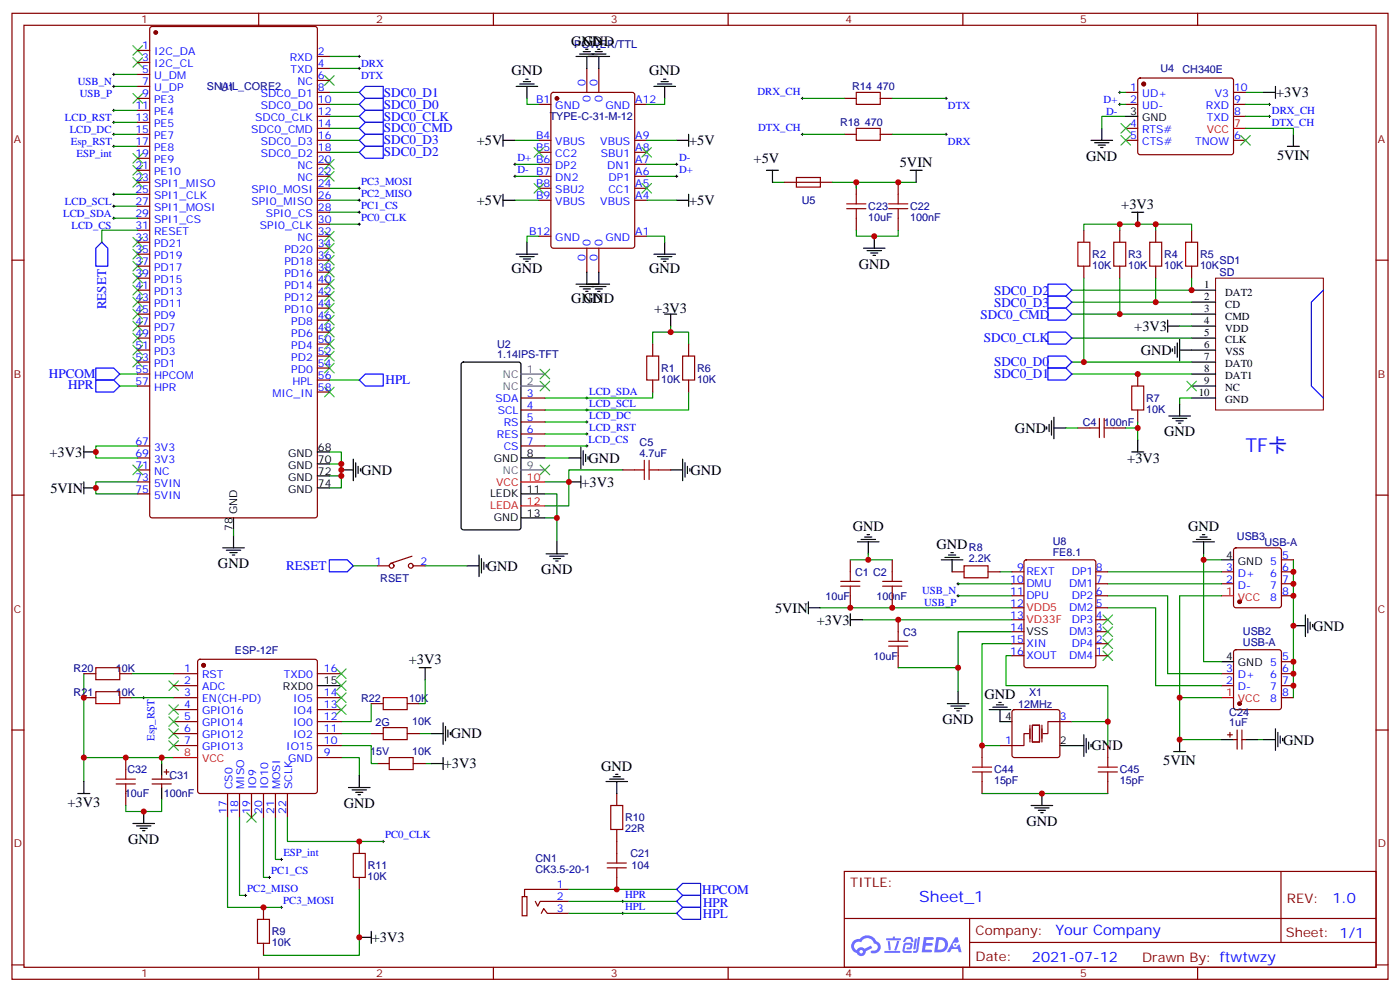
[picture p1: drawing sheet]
<svg xmlns="http://www.w3.org/2000/svg" width="412mm" height="292mm" viewBox="0 0 412 292" stroke-linecap="round" stroke-linejoin="round" font-family="sans-serif">
<g fill="none" stroke="#870000" stroke-width=".35">
<path d="M3.5 3.9h405.4v284.4h-405.4zM7.1 7.4h398.2v277.3h-398.2zM76.2 3.9v3.5M145.3 3.9v3.5M214.5 3.9v3.5M283.6 3.9v3.5M352.8 3.9v3.5M3.5 76.6h3.6M405.3 76.6h3.6M3.5 145.7h3.6M405.3 145.7h3.6M3.5 214.9h3.6"/>
<path d="M405.3 214.9h3.6M248.7 256.5h156.6v28.2h-156.6zM377.3 256.5v20.9M248.7 270.4h156.5M285.6 277.4h119.6M285.6 270.4v14.1M3.5 284h3.6M76.2 284.7v3.6M145.3 284.7v3.6M214.5 284.7v3.6M283.6 284.7v3.6M352.8 284.7v3.6"/>
<path d="M405.3 284h3.6"/>
</g>
<g fill="#5487ff">
<path d="M272.1 275.8h2.6l.3 .2-.1 .6h-2l-.1 1h1.6l.4 .4-.4 .4h-1.7l-.2 1.1 1.8 .1 .3 .3-.2 .4h-2.9z"/>
<path d="M281.4 275.9h.7l.4 1.3-.7 .3a.74 .74 0 0 0-1.1 .3 .74 .74 0 0 0 .5 1.1 .74 .74 0 0 0 .9-.7l.5-.3 .7 2.4h-.9l-.2-1h-1.9l-.5 1h-.9z"/>
<path d="M269.5 276.3h.6l-.4 2.9a.31 .31 0 0 1-.3 .3 .31 .31 0 0 1-.3-.3z"/>
<path d="M270.4 275.8h.6l-.5 4a.89 .89 0 0 1-.7 .7 .89 .89 0 0 1-.9-.3l1-.5z"/>
<path d="M266.8 276l.6-.2 1.2 .1 .5 1.3-.6 .1-.4-.9-1 .1a.95 .95 0 0 1-1 .8l-.1-.2z"/>
<path d="M266.4 277.7l1.8-.2a1.04 1.04 0 0 1 .6 1.1 1.04 1.04 0 0 1-.8 .9h-.7a.29 .29 0 0 1-.3-.4 .29 .29 0 0 1 .3-.2h.7l.2-.8h-1.4l-.4 1.8h1.9a.29 .29 0 0 1 .3 .3 .29 .29 0 0 1-.3 .3h-2l-.4-.3 .2-2.1z"/>
<path d="M260.5 279.9h4.4a.3 .3 0 0 1 .3 .3 .3 .3 0 0 1-.3 .3h-4.3z"/>
<path d="M264.3 277h.6l-.5 1.6a1.02 1.02 0 0 1-.7 1.2l-.2-.3z"/>
<path d="M261.5 277h.6l.3 2.4-.3 .3-.3-.2z"/>
<path d="M261.1 276.2h1.9l.2-.5h.5l-.1 .5h1.5a.29 .29 0 0 1 .3 .3 .29 .29 0 0 1-.3 .3h-3.9z"/>
<path d="M275.8 275.9l-.6 4.4h1.4a2.27 2.27 0 0 0 2.7-2.3 2.27 2.27 0 0 0-2.7-2.1zM276.6 276.6a1.5 1.5 0 0 1 1.8 1.6 1.5 1.5 0 0 1-1.9 1.3h-.3z"/>
<path d="M251.4 277a2.09 2.09 0 0 0 1 3.5 1.37 1.37 0 0 0 1.5 .9 1.37 1.37 0 0 0 1.1-1.4l2-1-.5-.7-1.8 1a1.4 1.4 0 0 0-2.3 .4 1.32 1.32 0 0 1-.6-1.9 1.32 1.32 0 0 1 1.9-.4 2.02 2.02 0 0 1 2-1.3 2.02 2.02 0 0 1 1.8 1.7 1.09 1.09 0 0 1 1.1 1.3 1.09 1.09 0 0 1-1.6 .7 .41 .41 0 0 0-.5 .3 .41 .41 0 0 0 .4 .5 1.89 1.89 0 0 0 2.4-1.2 1.89 1.89 0 0 0-1.2-2.4 2.98 2.98 0 0 0-5-.6l-1 .1zM253.2 280.1a.52 .52 0 0 1 1 0 .52 .52 0 0 1-1 0z"/>
<circle cx="281.4" cy="278.1" r=".28"/>
</g>
<g fill="none" stroke="#00f" stroke-width=".35">
<path d="M105.8 27.2l1.8-1.8h5.3v3.6h-5.3zM105.8 30.7l1.8-1.7h5.3v3.5h-5.3zM105.8 34.3l1.8-1.8h5.3v3.5h-5.3zM105.8 37.8l1.8-1.8h5.3v3.5h-5.3zM105.8 41.3l1.8-1.8h5.3v3.6h-5.3zM105.8 44.8l1.8-1.7h5.3v3.5h-5.3zM30 71.3l1.7 1.8v5.3h-3.5v-5.3zM308.7 97.8h5.3l1.7 1.7-1.7 1.8h-5.3zM308.7 90.7h5.3l1.7 1.8-1.7 1.7h-5.3zM308.7 83.6h5.3l1.7 1.8-1.7 1.8h-5.3zM308.7 87.2h5.3l1.7 1.7-1.7 1.8h-5.3zM389.8 85.4l-3.5 3.5v24.7l3.5 3.6"/>
<path d="M28.2 111.9h5.3l1.8 1.7-1.8 1.8h-5.3zM28.2 108.3h5.3l1.8 1.8-1.8 1.8h-5.3zM105.8 111.9l1.8-1.8h5.3v3.5h-5.3zM308.7 108.3h5.3l1.7 1.8-1.7 1.8h-5.3zM308.7 104.8h5.3l1.7 1.8-1.7 1.7h-5.3zM97 164.8h5.3l1.8 1.7-1.8 1.8h-5.3zM201.1 260h5.3v3.6h-5.3l-1.8-1.8zM201.1 267.1h5.3v3.5h-5.3l-1.8-1.7zM201.1 263.6h5.3v3.5h-5.3l-1.8-1.8z"/>
</g>
<g fill="none" stroke="#008700" stroke-width=".35">
<path d="M97 16.6h8.8M33.5 25.4h7.1M33.5 21.9h7.1M33.5 39.5h7.1M33.5 36h7.1M33.5 32.5h7.1M97 27.2h8.8M97 30.7h8.8M97 34.3h8.8M97 37.8h8.8M97 20.1h8.8M155.2 29v1.7h3.5"/>
<path d="M195.8 29v1.7h-5.3M236.4 39.5h12.3M236.4 29h12.3M262.8 39.5h15.9M262.8 29h15.9M329.8 27.2h1.8M329.8 30.7h1.8M331.6 34.3h-7v3.5M366.9 37.8h14.1v1.7M366.9 27.2h5.3M366.9 30.7h7M366.9 34.3h7"/>
<path d="M33.5 57.2h7.1M33.5 43.1h7.1M97 58.9h8.8M97 55.4h8.8M97 41.3h8.8M97 44.8h8.8M151.7 58.9h7M151.7 41.3h7M151.7 48.4h7M151.7 51.9h7M190.5 58.9h8.8M190.5 41.3h8.8"/>
<path d="M190.5 48.4h8.8M190.5 51.9h8.8M227.5 53.7h3.6M245.2 53.7h24.7M252.2 53.7v1.7M33.5 60.7h7.1M33.5 64.2h7.1M40.6 67.8h-10.6v3.5M97 62.5h8.8M97 66h8.8M158.7 69.5h-3.5v1.8M190.5 69.5h5.3v1.8"/>
<path d="M252.2 67.8v1.7h12.4v-1.7M319.3 67.8v-1.8h31.7v1.8M329.8 66v1.8M340.4 66v1.8M197.6 96v1.8M315.7 99.5h35.3M315.7 92.5h14.1M315.7 88.9h35.3M319.3 81.9v24.7h31.7M329.8 81.9v10.6h21.2M340.4 81.9v7M347.5 96h3.5"/>
<path d="M351 81.9v3.5h-35.3M35.3 113.6h5.3M35.3 110.1h5.3M97 111.9h8.8M192.3 115.4v1.8h-31.8M192.3 101.3v-3.5h10.5v3.5M202.8 115.4v5.3h-42.3M315.7 110.1h35.3M315.7 106.6h3.6M351 117.2h-3.5v1.7M40.6 131.3h-12.4v3.5h12.4M97 133h3.5v3.6h-3.5"/>
<path d="M100.5 136.6v3.5M160.5 124.2h12.4M160.5 127.7h12.4M160.5 134.8h7.1M160.5 131.3h12.4M183.4 138.3h-15.8v3.6h-7.1M314 126h3.5M331.6 126h3.5M335.1 124.2v5.3M40.6 141.9h-12.4v3.5h12.4M68.8 156v1.7M97 140.1h3.5v3.5h-3.5"/>
<path d="M160.5 152.4h3.5v7.1M160.5 145.4h3.5v7M167.6 141.9v7h-7.1M104.1 166.5h7M125.2 166.5h12.4M241.7 178.9h56.4M250.5 164.8h12.3M255.8 163v1.8M282.2 171.8h15.9M282.2 175.4h15.9M294.6 168.3h3.5M326.3 178.9h14.1v22.9h19.4"/>
<path d="M326.3 175.4h17.7v22.9h15.8M326.3 168.3h33.5M326.3 171.8h33.5M354.5 164.8v30h5.3M354.5 163v1.8h5.3M359.8 175.4h-12.3v30M381 164.8v40.6M24.7 198.3v24.7M38.8 198.3h12.4M254 182.4h44.1M264.6 196.5h17.6M298.1 185.9h-15.9v17.7"/>
<path d="M298.1 193h-1.8v8.8h30v17.7M298.1 189.5h-8.8v30h5.3M38.8 205.4h12.4M100.5 219.5h8.9v5.3h1.7M100.5 215.9h8.9M109.4 207.1v5.3h-8.9M123.5 215.9h3.5M125.2 200.1v7h-1.7M315.7 212.4h10.6M359.8 205.4h-12.3v12.3h12.3M370.4 217.7h1.8M47.6 235.3v3.6h-10.6v-1.8"/>
<path d="M47.6 223v1.8M51.2 223h-26.5v7M100.5 223h5.3v5.3M125.2 224.8h1.8M289.3 233.6h37M67 240.6v26.5h15.9M70.6 240.6v23h1.7M77.6 240.6v17.7h1.8M81.1 240.6v12.4h1.8M84.7 240.6v7.1h28.2M105.8 261.8v19.4h-28.2M167.6 261.8h31.7"/>
<path d="M167.6 265.3h31.7M167.6 268.9h31.7"/>
</g>
<g fill="none" stroke="#000" stroke-width=".35">
<path d="M169.7 16.6h9.9M170.7 15.9h7.8M171.8 15.2h2.1M172.5 14.5h.7M172.9 16.6v3.5M175.3 15.2h2.1M176 14.5h.7M176.4 16.6v3.5M148.2 39.5v3.6M152 25.4h6.4M153.1 24.7h4.2M154.2 24h2.1"/>
<path d="M154.9 23.3h.7M155.2 25.4v3.6M192.6 25.4h6.4M193.7 24.7h4.2M194.7 24h2.1M195.4 23.3h.7M195.8 25.4v3.6M202.8 39.5v3.6M324.6 37.8v3.5M331.6 34.3h3.5M372.2 27.2h3.5M375.7 25.4v3.6"/>
<path d="M381 39.5v3.6M148.2 41.3h3.5M148.2 57.2v3.5M148.2 58.9h3.5M199.3 41.3h3.5M199.3 58.9h3.5M202.8 57.2v3.5M225.8 50.1h3.5M227.5 50.1v3.6M268.1 50.1h3.5M269.9 50.1v3.6M321.4 41.3h6.3"/>
<path d="M322.4 42h4.3M323.5 42.7h2.1M324.2 43.4h.7M379.2 43.1h3.6M152 74.8h6.4M153.1 75.5h4.2M154.2 76.2h2.1M154.9 76.9h.7M155.2 71.3v3.5M192.6 74.8h6.4M193.7 75.5h4.2M194.7 76.2h2.1"/>
<path d="M195.4 76.9h.7M195.8 71.3v3.5M254.4 73.1h6.3M255.4 73.8h4.2M256.5 74.5h2.1M257.2 75.2h.7M257.5 69.5v3.6M333.4 62.5h3.5M335.1 62.5v3.5M169.7 83.6h9.9M170.7 84.3h7.8M171.8 85.1h2.1"/>
<path d="M172.5 85.8h.7M172.9 80.1v3.5M175.3 85.1h2.1M176 85.8h.7M176.4 80.1v3.5M195.8 92.5h3.5M197.6 92.5v3.5M344 96h3.5M344 94.2v3.6M347.5 99.9v6.3M351 85.4h7.1M351 88.9h7.1"/>
<path d="M351 92.5h7.1M351 96h7.1M351 99.5h7.1M136.1 106.8l.4-.2h16.3l.6 .4 .1 48.3-.5 .6-16.5 .1-.6-.5-.1-48.2zM345.4 102.7v.7M346.1 102v2.1M346.8 100.9v4.3M347.5 103h10.6M347.5 118.9v3.5M351 106.6h7.1M351 110.1h7.1M351 113.6h7.1"/>
<path d="M351 117.2h7.1M24.7 133h3.5M24.7 131.3v3.5M93.5 133h3.5M93.5 136.6h3.5M100.5 138.3h3.6M104.1 135.1v6.4M104.8 136.2v4.2M105.5 137.3v2.1M106.2 138v.7M153.5 134.8h7M167.6 134.8h3.5"/>
<path d="M171.1 131.6v6.4M171.8 132.7v4.2M172.5 133.7v2.2M173.2 134.4v.7M197.6 138.3h3.5M201.1 135.1v6.4M201.8 136.2v4.2M202.5 137.3v2.1M203.2 138v.7M308.3 125.6v.7M309 124.9v2.1M309.7 123.9v4.2"/>
<path d="M310.4 126h3.6M310.4 122.8v6.4M333.4 133h3.5M335.1 129.5v3.5M344.3 122.4h6.4M345.4 123.2h4.2M346.4 123.9h2.1M347.1 124.6h.7M24.7 143.6h3.5M24.7 141.9v3.5M68.8 152.4v3.6M68.8 157.7v3.6"/>
<path d="M93.5 143.6h3.5M93.5 140.1h3.5M153.5 145.4h7M153.5 152.4h7M164 159.5v3.5M167.6 141.9h3.5M171.1 140.1v3.5M252.6 159.5h6.3M253.6 158.8h4.3M254.7 158.1h2.1M255.4 157.4h.7M255.8 159.5v3.5"/>
<path d="M351.4 159.5h6.3M352.4 158.8h4.3M353.5 158.1h2.1M354.2 157.4h.7M354.5 159.5v3.5M65.6 161.3h6.4M66.7 162h4.2M67.7 162.7h2.1M68.4 163.4h.7M137.6 166.5h3.5M141.1 163.4v6.3M141.8 164.4v4.3"/>
<path d="M142.5 165.5v2.1M143.2 166.2v.7M160.9 163h6.3M161.9 163.7h4.3M163 164.4h2.1M163.7 165.1h.7M238.1 178.9h3.6M238.1 177.1v3.6M277.3 164.8h6.3M278.3 164.1h4.3M279.4 163.4h2.1M280.1 162.7h.7"/>
<path d="M280.5 164.8v3.5M359.8 164.8h3.6M123.5 196.5h3.5M125.2 196.5v3.6M250.5 182.4h3.5M250.5 180.7v3.5M359.8 194.8h3.6M381 184.2h3.5M384.5 181v6.4M385.2 182.1v4.2M385.9 183.1v2.1M386.6 183.8v.7"/>
<path d="M93.5 201.8h7M127 215.9h3.5M130.5 212.8v6.3M131.2 213.8v4.3M131.9 214.9v2.1M132.6 215.6v.7M279 207.1h6.4M280.1 207.8h4.2M281.2 208.5h2.1M281.9 209.2h.7M282.2 203.6v3.5M291.4 208.9h6.3"/>
<path d="M292.5 208.2h4.2M293.5 207.5h2.1M294.2 206.8h.7M294.6 208.9v3.5h3.5M312.2 219.5h7.1M319.3 216.3v6.3M320 217.3v4.3M320.7 218.4v2.1M321.4 219.1v.7M347.5 217.7v3.5M359.8 217.7h3.6M366.9 217.7h3.5"/>
<path d="M372.2 217.7h3.5M375.7 214.5v6.4M376.4 215.6v4.2M377.1 216.6v2.2M377.8 217.3v.8M22.9 233.6h3.6M24.7 230v3.6M42.3 238.9v3.5M47.6 224.8v3.5M47.6 231.8v3.5M102.7 231.8h6.3M103.7 232.5h4.2"/>
<path d="M104.8 233.2h2.1M105.5 233.9h.7M105.8 228.3v3.5M127 224.8h3.5M130.5 223v3.5M178.5 230h6.4M179.6 229.3h4.2M180.6 228.6h2.1M181.3 227.9h.7M181.7 230v3.6M303.7 237.1h6.4M304.8 237.8h4.2"/>
<path d="M305.9 238.5h2.1M306.6 239.2h.7M306.9 233.6v3.5M345.7 221.2h3.5M39.2 242.4h6.3M40.2 243.1h4.2M41.3 243.8h2.1M42 244.5h.7M105.8 275.9h3.6M109.4 274.1v3.6"/>
</g>
<g fill="none" stroke="#870000" stroke-width=".35">
<path d="M40.6 14.9h3.5M40.6 18.4h3.5M44.3 8l.5-.2h48l.6 .4 .1 143.5-.5 .7h-48.2l-.6-.4-.1-143.5zM93.5 16.6h3.5M40.6 39.5h3.5M40.6 29h3.5M40.6 21.9h3.5M40.6 25.4h3.5M40.6 32.5h3.5M40.6 36h3.5M93.5 30.7h3.5M93.5 27.2h3.5"/>
<path d="M93.5 37.8h3.5M93.5 34.3h3.5M93.5 23.7h3.5M93.5 20.1h3.5M158.7 30.7h3.6M162.5 27.4l.5-.2h23.3l.6 .4 .1 44.8-.5 .6-23.5 .1-.7-.5v-44.7zM172.9 20.1v7.1M176.4 20.1v7.1M187 30.7h3.5M248.7 39.5h3.5M248.7 29h3.5M259.3 39.5h3.5"/>
<path d="M259.3 29h3.5M331.6 30.7h3.5M331.6 27.2h3.5M331.6 37.8h3.5M335.4 23.2l.4-.2h26.9l.5 .2 .2 .5v21.1l-.3 .5-.4 .2h-26.9l-.5-.2-.2-.5v-21.1zM363.4 30.7h3.5M363.4 27.2h3.5M363.4 34.3h3.5M40.6 53.7h3.5M40.6 43.1h3.5M40.6 46.6h3.5M40.6 50.1h3.5"/>
<path d="M40.6 57.2h3.5M93.5 41.3h3.5M93.5 44.8h3.5M93.5 48.4h3.5M93.5 51.9h3.5M93.5 55.4h3.5M93.5 58.9h3.5M158.7 41.3h3.6M158.7 44.8h3.6M158.7 48.4h3.6M158.7 51.9h3.6M158.7 55.4h3.6"/>
<path d="M158.7 58.9h3.6M187 41.3h3.5M187 44.8h3.5M187 48.4h3.5M187 51.9h3.5M187 55.4h3.5M187 58.9h3.5M231.1 53.7h14.1M252.2 53.7v3.5M264.6 53.7v3.5M331.6 41.3h3.5M363.4 41.3h3.5"/>
<path d="M40.6 60.7h3.5M40.6 64.2h3.5M40.6 67.8h3.5M40.6 71.3h3.5M40.6 74.8h3.5M40.6 78.4h3.5M93.5 69.5h3.5M93.5 76.6h3.5M93.5 73.1h3.5M93.5 66h3.5M93.5 62.5h3.5M158.7 69.5h3.6"/>
<path d="M172.9 73.1v7M176.4 73.1v7M187 69.5h3.5M252.2 64.2v3.6M264.6 64.2v3.6M319.3 67.8v3.5M319.3 78.4v3.5M329.8 67.8v3.5M329.8 78.4v3.5M340.4 67.8v3.5M340.4 78.4v3.5M351 67.8v3.5"/>
<path d="M351 78.4v3.5M40.6 81.9h3.5M40.6 85.4h3.5M40.6 88.9h3.5M40.6 92.5h3.5M40.6 96h3.5M40.6 99.5h3.5M93.5 97.8h3.5M93.5 94.2h3.5M93.5 90.7h3.5M93.5 87.2h3.5M93.5 83.6h3.5"/>
<path d="M93.5 80.1h3.5M40.6 103h3.5M40.6 106.6h3.5M40.6 110.1h3.5M40.6 113.6h3.5M93.5 115.4h3.5M93.5 111.9h3.5M93.5 108.3h3.5M93.5 104.8h3.5M93.5 101.3h3.5M153.5 117.2h7M192.3 101.3v3.5"/>
<path d="M192.3 111.9v3.5M202.8 101.3v3.5M202.8 111.9v3.5M335.1 110.1v3.5M40.6 131.3h3.5M40.6 134.8h3.5M40.6 138.3h3.5M153.5 120.7h7M153.5 124.2h7M153.5 127.7h7M153.5 131.3h7M183.4 138.3h3.6"/>
<path d="M194 138.3h3.6M317.5 126h3.5M328.1 126h3.5M335.1 120.7v3.5M40.6 141.9h3.5M40.6 145.4h3.5M111.1 166.5h3.6M121.4 163.7l-6.4 2.1M121.7 166.5h3.5M250.5 164.8v3.5M250.5 175.4v3.5M262.8 164.8v3.5"/>
<path d="M262.8 175.4v3.5M280.5 168.3h3.5M291 168.3h3.6M298.1 171.8h3.5M298.1 168.3h3.5M298.1 175.4h3.5M298.1 178.9h3.5M301.9 165l.4-.2h19.8l.6 .4 .1 30.6-.5 .7h-20l-.6-.4-.1-30.6zM322.8 171.8h3.5M322.8 168.3h3.5M322.8 175.4h3.5M322.8 178.9h3.5"/>
<path d="M359.8 171.8h3.6M359.8 168.3h3.6M363.6 161.5l.5-.2h12.7l.5 .2 .2 .5v16.2l-.3 .5-.4 .2h-12.7l-.5-.2-.2-.5v-16.2zM377.5 171.8h3.5M377.5 168.3h3.5M377.5 164.8h3.5M377.5 175.4h3.5M24.7 198.3h3.5M35.3 198.3h3.5M51.2 198.3h7M58.4 194.3l.5-.2h33.9l.5 .2 .2 .5v38.1l-.2 .5-.5 .2h-33.9l-.5-.3-.2-.4v-38.1zM93.5 198.3h7"/>
<path d="M264.6 182.4v3.5M264.6 193v3.5M298.1 193h3.5M298.1 189.5h3.5M298.1 185.9h3.5M298.1 182.4h3.5M322.8 193h3.5M322.8 189.5h3.5M322.8 185.9h3.5M322.8 182.4h3.5M359.8 198.3h3.6M363.6 191.4l.5-.2h12.7l.5 .2 .2 .5v16.3l-.3 .5-.4 .2h-12.7l-.5-.3-.2-.4v-16.3z"/>
<path d="M377.5 198.3h3.5M377.5 194.8h3.5M24.7 205.4h3.5M35.3 205.4h3.5M51.2 215.9h7M51.2 201.8h7M51.2 205.4h7M51.2 208.9h7M51.2 212.4h7M51.2 219.5h7M93.5 215.9h7M93.5 205.4h7"/>
<path d="M93.5 208.9h7M93.5 212.4h7M93.5 219.5h7M109.4 215.9h3.5M109.4 207.1h3.5M119.9 215.9h3.6M119.9 207.1h3.6M289.3 219.5v3.5M294.6 219.5h3.5M298.3 209.1l.5-.2h12.7l.5 .2 .2 .5v12.7l-.2 .5-.5 .2h-12.7l-.5-.2-.2-.5v-12.7zM312.2 212.4h3.5M326.3 219.5v3.5"/>
<path d="M359.8 201.8h3.6M361.6 216.3h1.4M362.3 215.6v1.4M363.4 217.7h1M364.4 214.9v5.6M365.8 214.9v5.6M365.8 217.7h1.1M377.5 201.8h3.5M377.5 205.4h3.5M37 223v3.5M37 233.6v3.5M44.8 229.3h5.6"/>
<path d="M44.8 230.8h5.6M47.6 228.3v1M47.6 230.8v1M48.3 227.2h1.4M49 226.5v1.4M67 233.6v7M70.6 233.6v7M74.1 233.6v7M77.6 233.6v7M81.1 233.6v7M84.7 233.6v7M93.5 223h7"/>
<path d="M111.1 224.8h3.6M121.7 224.8h3.5M181.7 233.6v3.5M289.3 230v3.6M326.3 230v3.6M105.8 247.7v3.5M105.8 258.3v3.5M181.7 244.2v7M181.7 258.3v3.5M77.6 267.1v3.5M77.6 277.7v3.5M153.8 263.9h1.4v5.7h-1.4z"/>
<path d="M157.7 265.3l.7 1.4 .7-1.4h8.5M159.5 268.9l.7-1.5 1 1.5h6.4M167.6 261.8h-13.1v2.1"/>
<circle cx="115.4" cy="166.5" r=".71"/>
<circle cx="121" cy="166.5" r=".71"/>
</g>
<g fill="#870000" stroke="#870000" stroke-width=".35">
<circle cx="164" cy="29" r=".53"/>
<circle cx="60" cy="195.8" r=".53"/>
<circle cx="336.9" cy="24.7" r=".53"/>
<circle cx="365.1" cy="207.1" r=".53"/>
<circle cx="365.1" cy="177.1" r=".53"/>
<circle cx="45.9" cy="9.6" r=".53"/>
</g>
<g fill="none" stroke="#000" stroke-width=".29">
<path d="M105.5 16.6h.7M105.8 16.3v.7M105.8 19.8v.7M33.2 39.5h.7M33.2 21.9h.7M33.2 25.4h.7M33.2 32.5h.7M33.2 36h.7M33.5 21.6v.7M33.5 25.1v.7M33.5 32.1v.7M33.5 35.7v.7"/>
<path d="M33.5 39.2v.7M105.5 20.1h.7M236 39.5h.7M236 29h.7M236.4 28.6v.7M236.4 39.2v.7M278.3 39.5h.7M278.3 29h.7M278.7 28.6v.7M278.7 39.2v.7M329.5 30.7h.7M329.5 27.2h.7"/>
<path d="M329.8 26.8v.8M329.8 30.4v.7M373.6 34.3h.7M373.6 30.7h.7M373.9 30.4v.7M373.9 33.9v.7M33.2 57.2h.7M33.2 43.1h.7M33.5 42.7v.7M33.5 56.8v.7M105.5 55.4h.7M105.5 58.9h.7"/>
<path d="M105.8 55.1v.7M105.8 58.6v.7M151.3 51.9h.7M151.3 48.4h.7M151.7 48v.7M151.7 51.5v.7M199 51.9h.7M199 48.4h.7M199.3 48v.7M199.3 51.5v.7M33.2 60.7h.7M33.2 64.2h.7"/>
<path d="M33.5 60.4v.7M33.5 63.9v.7M105.5 66h.7M105.5 62.5h.7M105.8 62.1v.7M105.8 65.7v.7M172.5 117.2h.7M172.9 116.8v.7M172.5 127.7h.7M172.5 120.7h.7M172.5 124.2h.7M172.5 131.3h.7"/>
<path d="M172.9 120.3v.7M172.9 123.9v.7M172.9 127.4v.7M172.9 130.9v.7M281.9 171.8h.7M281.9 175.4h.7M282.2 171.5v.7M282.2 175v.7M42 205.4h.7M42.3 205v.7M79 258.3h.7M79.4 257.9v.7"/>
<path d="M82.5 253h.8M82.9 252.6v.7M112.5 247.7h.7M112.9 247.3v.7M72 263.6h.7M72.3 263.2v.7M82.5 267.1h.8M82.9 266.7v.7M183.1 268.9h.7M183.1 265.3h.7M183.4 265v.7M183.4 268.5v.7"/>
</g>
<g fill="none" stroke="#3c3" stroke-width=".35">
<path d="M39.2 13.4l2.8 2.9M39.2 17l2.8 2.8M42 13.4l-2.8 2.9M42 17l-2.8 2.8M39.2 27.6l2.8 2.8M42 27.6l-2.8 2.8M95.6 22.3l2.8 2.8M98.4 22.3l-2.8 2.8M330.2 36.4l2.8 2.8M330.2 39.9l2.8 2.8M333 36.4l-2.8 2.8M333 39.9l-2.8 2.8"/>
<path d="M365.5 39.9l2.8 2.8M368.3 39.9l-2.8 2.8M39.2 52.2l2.8 2.9M39.2 45.2l2.8 2.8M39.2 48.7l2.8 2.8M42 52.2l-2.8 2.9M42 45.2l-2.8 2.8M42 48.7l-2.8 2.8M95.6 47l2.8 2.8M95.6 50.5l2.8 2.8M98.4 47l-2.8 2.8M98.4 50.5l-2.8 2.8"/>
<path d="M157.3 54l2.9 2.8M157.3 43.4l2.9 2.8M160.2 54l-2.9 2.8M160.2 43.4l-2.9 2.8M189.1 43.4l2.8 2.8M189.1 54l2.8 2.8M191.9 43.4l-2.8 2.8M191.9 54l-2.8 2.8M39.2 76.9l2.8 2.9M39.2 73.4l2.8 2.8M39.2 69.9l2.8 2.8M42 76.9l-2.8 2.9"/>
<path d="M42 73.4l-2.8 2.8M42 69.9l-2.8 2.8M95.6 68.1l2.8 2.8M95.6 78.7l2.8 2.8M95.6 75.2l2.8 2.8M95.6 71.6l2.8 2.9M98.4 68.1l-2.8 2.8M98.4 78.7l-2.8 2.8M98.4 75.2l-2.8 2.8M98.4 71.6l-2.8 2.9M39.2 98.1l2.8 2.8M39.2 94.6l2.8 2.8"/>
<path d="M39.2 91.1l2.8 2.8M39.2 87.5l2.8 2.8M39.2 84l2.8 2.8M39.2 80.5l2.8 2.8M42 98.1l-2.8 2.8M42 94.6l-2.8 2.8M42 91.1l-2.8 2.8M42 87.5l-2.8 2.8M42 84l-2.8 2.8M42 80.5l-2.8 2.8M95.6 99.9l2.8 2.8M95.6 96.3l2.8 2.9"/>
<path d="M95.6 92.8l2.8 2.8M95.6 89.3l2.8 2.8M95.6 85.8l2.8 2.8M95.6 82.2l2.8 2.9M98.4 99.9l-2.8 2.8M98.4 96.3l-2.8 2.9M98.4 92.8l-2.8 2.8M98.4 89.3l-2.8 2.8M98.4 85.8l-2.8 2.8M98.4 82.2l-2.8 2.9M39.2 105.2l2.8 2.8M39.2 101.6l2.8 2.9"/>
<path d="M42 105.2l-2.8 2.8M42 101.6l-2.8 2.9M95.6 106.9l2.8 2.8M95.6 103.4l2.8 2.8M95.6 114l2.8 2.8M98.4 106.9l-2.8 2.8M98.4 103.4l-2.8 2.8M98.4 114l-2.8 2.8M159.1 108.7l2.8 2.8M159.1 112.2l2.8 2.8M161.9 108.7l-2.8 2.8M161.9 112.2l-2.8 2.8"/>
<path d="M349.6 112.2l2.8 2.8M352.4 112.2l-2.8 2.8M39.2 136.9l2.8 2.8M42 136.9l-2.8 2.8M159.1 136.9l2.8 2.8M161.9 136.9l-2.8 2.8M99.1 196.9l2.9 2.8M102 196.9l-2.9 2.8M324.9 191.6l2.8 2.8M324.9 188.1l2.8 2.8M324.9 181l2.8 2.8M324.9 184.5l2.8 2.9"/>
<path d="M327.7 191.6l-2.8 2.8M327.7 188.1l-2.8 2.8M327.7 181l-2.8 2.8M327.7 184.5l-2.8 2.9M49.7 214.5l2.9 2.8M49.7 200.4l2.9 2.8M49.7 207.5l2.9 2.8M49.7 218.1l2.9 2.8M49.7 211l2.9 2.8M52.6 214.5l-2.9 2.8M52.6 200.4l-2.9 2.8M52.6 207.5l-2.9 2.8"/>
<path d="M52.6 218.1l-2.9 2.8M52.6 211l-2.9 2.8M99.1 200.4l2.9 2.8M99.1 203.9l2.9 2.9M99.1 207.5l2.9 2.8M102 200.4l-2.9 2.8M102 203.9l-2.9 2.9M102 207.5l-2.9 2.8M72.7 239.2l2.8 2.8M75.5 239.2l-2.8 2.8"/>
</g>
<g fill="none" stroke="#a10000" stroke-width=".35">
<path d="M252.2 37.8h7.1v3.5h-7.1zM252.2 27.2h7.1v3.5h-7.1zM234.6 52.2h7.1v2.9h-7.1zM252.2 57.2v2.8M264.6 57.2v2.8M249.4 60h5.7M249.4 61.4h5.7M252.2 61.4v2.8M261.8 60h5.6M261.8 61.4h5.6M264.6 61.4v2.8M317.5 71.3h3.5v7.1h-3.5z"/>
<path d="M328.1 71.3h3.5v7.1h-3.5zM338.7 71.3h3.5v7.1h-3.5zM349.2 71.3h3.6v7.1h-3.6zM190.5 104.8h3.5v7.1h-3.5zM201.1 104.8h3.5v7.1h-3.5zM333.4 113.6h3.5v7.1h-3.5zM187 138.3h2.8M189.8 135.5v5.6M191.2 138.3h2.8M191.2 135.5v5.6M321 126h2.8M323.8 123.2v5.6"/>
<path d="M325.3 123.2v5.6M325.3 126h2.8M247.6 171.1h5.7M247.6 172.5h5.7M250.5 168.3v2.8M250.5 172.5v2.9M260 171.1h5.6M260 172.5h5.6M262.8 168.3v2.8M262.8 172.5v2.9M284 166.5h7v3.6h-7zM28.2 196.5h7.1v3.6h-7.1z"/>
<path d="M261.8 188.8h5.6M261.8 190.2h5.6M264.6 185.9v2.9M264.6 190.2v2.8M28.2 203.6h7.1v3.5h-7.1zM112.9 214.2h7v3.5h-7zM112.9 205.4h7v3.5h-7zM34.2 229.3h5.7M34.2 230.8h5.7M37 226.5v2.8M37 230.8v2.8M114.7 223h7v3.5h-7z"/>
<path d="M179.9 237.1h3.5v7.1h-3.5zM286.5 227.2h5.6M286.5 225.8h5.6M289.3 223v2.8M289.3 227.2v2.8M323.5 227.2h5.6M323.5 225.8h5.6M326.3 223v2.8M326.3 227.2v2.8M104.1 251.2h3.5v7.1h-3.5zM178.9 255.4h5.6M178.9 254h5.6"/>
<path d="M181.7 251.2v2.8M181.7 255.4v2.9M75.8 270.6h3.6v7.1h-3.6z"/>
</g>
<path d="M358.1 81.9h31.7v38.8h-31.7z" fill="none" stroke="#800000" stroke-width=".29"/>
<path d="M153.5 110.1h7M153.5 113.6h7M153.5 138.3h7" fill="none" stroke="#666" stroke-width=".35"/>
<path d="M363.4 37.8h3.5M153.5 141.9h7M153.5 148.9h7M359.8 175.4h3.6M359.8 205.4h3.6M51.2 223h7" fill="none" stroke="#f00" stroke-width=".35"/>
<path d="M303 215.9h-1.4v3.6h-3.5M303.4 213.5v4.9M304.1 213.5h2.1v4.9h-2.1zM306.9 213.5v4.9M312.2 212.4h-3.5v3.5h-1.4" fill="none" stroke="#870012" stroke-width=".35"/>
<g fill="#c00">
<circle cx="264.6" cy="53.7" r=".88"/>
<circle cx="252.2" cy="53.7" r=".88"/>
<circle cx="335.1" cy="110.1" r=".88"/>
<circle cx="335.1" cy="66" r=".88"/>
<circle cx="329.8" cy="92.5" r=".88"/>
<circle cx="340.4" cy="66" r=".88"/>
<circle cx="340.4" cy="88.9" r=".88"/>
<circle cx="351" cy="85.4" r=".88"/>
<circle cx="329.8" cy="66" r=".88"/>
<circle cx="319.3" cy="106.6" r=".88"/>
<circle cx="167.6" cy="141.9" r=".88"/>
<circle cx="28.2" cy="143.6" r=".88"/>
<circle cx="197.6" cy="97.8" r=".88"/>
<circle cx="164" cy="152.4" r=".88"/>
<circle cx="24.7" cy="205.4" r=".88"/>
<circle cx="24.7" cy="223" r=".88"/>
<circle cx="37" cy="223" r=".88"/>
<circle cx="47.6" cy="223" r=".88"/>
<circle cx="42.3" cy="238.9" r=".88"/>
<circle cx="257.5" cy="69.5" r=".88"/>
<circle cx="326.3" cy="212.4" r=".88"/>
<circle cx="347.5" cy="217.7" r=".88"/>
<circle cx="381" cy="201.8" r=".88"/>
<circle cx="381" cy="198.3" r=".88"/>
<circle cx="381" cy="194.8" r=".88"/>
<circle cx="381" cy="184.2" r=".88"/>
<circle cx="381" cy="171.8" r=".88"/>
<circle cx="381" cy="168.3" r=".88"/>
<circle cx="381" cy="175.4" r=".88"/>
<circle cx="347.5" cy="205.4" r=".88"/>
<circle cx="354.5" cy="164.8" r=".88"/>
<circle cx="289.3" cy="219.5" r=".88"/>
<circle cx="306.9" cy="233.6" r=".88"/>
<circle cx="181.7" cy="261.8" r=".88"/>
<circle cx="262.8" cy="178.9" r=".88"/>
<circle cx="250.5" cy="178.9" r=".88"/>
<circle cx="255.8" cy="164.8" r=".88"/>
<circle cx="100.5" cy="136.6" r=".88"/>
<circle cx="100.5" cy="138.3" r=".88"/>
<circle cx="28.2" cy="133" r=".88"/>
<circle cx="100.5" cy="140.1" r=".88"/>
<circle cx="77.6" cy="267.1" r=".88"/>
<circle cx="105.8" cy="247.7" r=".88"/>
<circle cx="105.8" cy="275.9" r=".88"/>
<circle cx="335.1" cy="126" r=".88"/>
<circle cx="282.2" cy="196.5" r=".88"/>
<circle cx="264.6" cy="182.4" r=".88"/>
</g>
<text font-size="5.6" fill="#00f" x="366.9" y="133">TF卡</text>
<text font-size="4.6" fill="#00f" x="270.8" y="265.5">Sheet_1</text>
<g font-size="4.2">
<text x="168.3" y="13.4">GND</text>
<text x="171.8" y="13.4">GND</text>
<text x="150.6" y="22.1">GND</text>
<text x="191.2" y="22.1">GND</text>
<text x="375.9" y="28.6">+3V3</text>
<text x="140.4" y="42.7">+5V</text>
<text x="203" y="42.7">+5V</text>
<text x="320" y="47.4">GND</text>
<text x="376.2" y="47">5VIN</text>
<text x="222" y="48.1">+5V</text>
<text x="265.1" y="49.1">5VIN</text>
<text x="140.4" y="60.4">+5V</text>
<text x="203" y="60.4">+5V</text>
<text x="330.3" y="61.5">+3V3</text>
<text x="150.6" y="80.5">GND</text>
<text x="191.2" y="80.5">GND</text>
<text x="252.9" y="79.2">GND</text>
<text x="168.3" y="89.3">GND</text>
<text x="171.8" y="89.3">GND</text>
<text x="192.7" y="92.1">+3V3</text>
<text x="334.1" y="97.4">+3V3</text>
<text x="336" y="104.5">GND</text>
<text x="299" y="127.4">GND</text>
<text x="342.9" y="128.4">GND</text>
<text x="14.6" y="134.4">+3V3</text>
<text x="173.4" y="136.2">GND</text>
<text x="332.1" y="136.2">+3V3</text>
<text x="106.4" y="139.8">GND</text>
<text x="171.3" y="143.3">+3V3</text>
<text x="203.4" y="139.7">GND</text>
<text x="14.8" y="145.1">5VIN</text>
<text x="251.2" y="156.3">GND</text>
<text x="275.9" y="161.5">GND</text>
<text x="350" y="156.2">GND</text>
<text x="64.2" y="167.3">GND</text>
<text x="143.4" y="168">GND</text>
<text x="159.5" y="169">GND</text>
<text x="228.3" y="180.3">5VIN</text>
<text x="240.6" y="183.8">+3V3</text>
<text x="386.8" y="185.6">GND</text>
<text x="120.4" y="195.4">+3V3</text>
<text x="290" y="205.6">GND</text>
<text x="277.6" y="213.2">GND</text>
<text x="132.8" y="217.3">GND</text>
<text x="321.6" y="220.9">GND</text>
<text x="378" y="219.1">GND</text>
<text x="130.7" y="226.2">+3V3</text>
<text x="177.1" y="226.9">GND</text>
<text x="342.7" y="225.2">5VIN</text>
<text x="19.9" y="237.5">+3V3</text>
<text x="101.3" y="237.9">GND</text>
<text x="302.3" y="243.1">GND</text>
<text x="37.8" y="248.4">GND</text>
<text x="109.5" y="277.4">+3V3</text>
</g>
<g font-size="4.2" fill="#00f">
<text x="392.5" y="265.8">1.0</text>
<text x="310.9" y="275.3">Your Company</text>
<text x="304" y="283.1">2021-07-12</text>
</g>
<g font-size="3.9" fill="#00f">
<text x="113.1" y="28.4">SDC0_D1</text>
<text x="113.1" y="31.9">SDC0_D0</text>
<text x="113.1" y="35.5">SDC0_CLK</text>
<text x="113.1" y="39">SDC0_CMD</text>
<text x="113.1" y="42.5">SDC0_D3</text>
<text x="113.1" y="46.1">SDC0_D2</text>
<text x="292.8" y="86.7">SDC0_D2</text>
<text x="31.3" y="91.1" transform="rotate(-90 31.3 91.1)">RESET</text>
<text x="288.9" y="93.8">SDC0_CMD</text>
<text x="292.8" y="90.3">SDC0_D3</text>
<text x="289.9" y="100.8">SDC0_CLK</text>
<text x="292.8" y="107.9">SDC0_D0</text>
<text x="14.4" y="111.1">HPCOM</text>
<text x="113.6" y="113.1">HPL</text>
<text x="292.8" y="111.4">SDC0_D1</text>
<text x="20.1" y="114.6">HPR</text>
<text x="84.3" y="167.8">RESET</text>
<text x="206.8" y="263.3">HPCOM</text>
<text x="207.1" y="266.8">HPR</text>
<text x="207" y="270.1">HPL</text>
</g>
<g font-size="3.9" fill="#800">
<text x="250.5" y="261.1">TITLE:</text>
<text x="379.1" y="265.8">REV:</text>
<text x="287.4" y="275.3">Company:</text>
<text x="378.7" y="275.9">Sheet: 1/1</text>
<text x="287.4" y="283">Date:</text>
<text x="336.4" y="283.1">Drawn By: ftwtwzy</text>
</g>
<g font-size="3.2" fill="#800">
<text x="41.6" y="6.9">1</text>
<text x="110.8" y="6.9">2</text>
<text x="179.9" y="6.9">3</text>
<text x="249.1" y="6.9">4</text>
<text x="318.2" y="6.9">5</text>
<text x="4.1" y="42">A</text>
<text x="405.9" y="42">A</text>
<text x="4.1" y="111.2">B</text>
<text x="405.9" y="111.2">B</text>
<text x="4.1" y="180.3">C</text>
<text x="405.9" y="180.3">C</text>
<text x="4.1" y="249.4">D</text>
<text x="405.9" y="249.4">D</text>
<text x="41.6" y="287.7">1</text>
<text x="110.8" y="287.7">2</text>
<text x="179.9" y="287.7">3</text>
<text x="249.1" y="287.7">4</text>
<text x="318.2" y="287.7">5</text>
</g>
<g font-size="3.2" fill="#00f">
<text x="41.9" y="14.5">1</text>
<text x="45.4" y="16.3">I2C_DA</text>
<text x="93.7" y="16.3">2</text>
<text x="41.9" y="18">3</text>
<text x="41.9" y="21.6">5</text>
<text x="45.4" y="19.8">I2C_CL</text>
<text x="45.4" y="23.3">U_DM</text>
<text x="85.4" y="18">RXD</text>
<text x="85.6" y="21.6">TXD</text>
<text x="93.7" y="23.3">6</text>
<text x="93.7" y="19.8">4</text>
<text x="106.4" y="19.8">DRX</text>
<text x="106.4" y="23.3">DTX</text>
<text x="22.9" y="25">USB_N</text>
<text x="23.5" y="28.6">USB_P</text>
<text x="41.9" y="25.1">7</text>
<text x="41.9" y="28.6">9</text>
<text x="45.4" y="26.8">U_DP</text>
<text x="76.9" y="28.6">SDC0_D1</text>
<text x="87.6" y="25.1">NC</text>
<text x="93.7" y="26.8">8</text>
<text x="172.5" y="25.4" transform="rotate(-90 172.5 25.4)">0</text>
<text x="173.9" y="29.9" transform="rotate(-90 173.9 29.9)">0</text>
<text x="176" y="25.4" transform="rotate(-90 176 25.4)">0</text>
<text x="177.4" y="29.9" transform="rotate(-90 177.4 29.9)">0</text>
<text x="223.1" y="28">DRX_CH</text>
<text x="332.9" y="26.8">1</text>
<text x="336.4" y="28.6">UD+</text>
<text x="357.9" y="28.6">V3</text>
<text x="363.5" y="26.8">10</text>
<text x="19.1" y="35.6">LCD_RST</text>
<text x="39.9" y="32.1">11</text>
<text x="39.9" y="35.7">13</text>
<text x="45.4" y="30.4">PE3</text>
<text x="45.4" y="33.9">PE4</text>
<text x="75.1" y="35.7">SDC0_CLK</text>
<text x="76.9" y="32.1">SDC0_D0</text>
<text x="93.7" y="33.9">12</text>
<text x="93.7" y="30.4">10</text>
<text x="157.9" y="30.4">B1</text>
<text x="163.6" y="32.1">GND</text>
<text x="178.4" y="32.1">GND</text>
<text x="187.1" y="30.4">A12</text>
<text x="279.2" y="32.1">DTX</text>
<text x="325.1" y="30.3">D+</text>
<text x="325.8" y="33.8">D-</text>
<text x="332.9" y="30.4">2</text>
<text x="336.4" y="32.1">UD-</text>
<text x="355.2" y="32.1">RXD</text>
<text x="355.5" y="35.7">TXD</text>
<text x="363.5" y="33.9">8</text>
<text x="363.5" y="30.4">9</text>
<text x="374.7" y="33.7">DRX_CH</text>
<text x="20.5" y="39.1">LCD_DC</text>
<text x="39.9" y="39.2">15</text>
<text x="45.4" y="37.4">PE5</text>
<text x="45.4" y="41">PE7</text>
<text x="74" y="39.2">SDC0_CMD</text>
<text x="93.7" y="41">16</text>
<text x="93.7" y="37.4">14</text>
<text x="157.9" y="41">B4</text>
<text x="187.1" y="41">A9</text>
<text x="223.3" y="38.7">DTX_CH</text>
<text x="332.9" y="37.4">4</text>
<text x="332.9" y="41">5</text>
<text x="336.4" y="39.2">RTS#</text>
<text x="363.5" y="41">6</text>
<text x="374.6" y="37.2">DTX_CH</text>
<text x="20.8" y="42.7">Esp_RST</text>
<text x="22.5" y="46.1">ESP_int</text>
<text x="39.9" y="42.7">17</text>
<text x="39.9" y="46.2">19</text>
<text x="45.4" y="44.5">PE8</text>
<text x="76.9" y="46.2">SDC0_D2</text>
<text x="76.9" y="42.7">SDC0_D3</text>
<text x="93.7" y="44.5">18</text>
<text x="152.4" y="47.5">D+ B6</text>
<text x="157.9" y="44.5">B5</text>
<text x="163.6" y="42.7">VBUS</text>
<text x="163.6" y="46.2">CC2</text>
<text x="176.8" y="42.7">VBUS</text>
<text x="177" y="46.2">SBU1</text>
<text x="187.1" y="44.5">A8</text>
<text x="200" y="47.5">D-</text>
<text x="279.2" y="42.7">DRX</text>
<text x="336.4" y="42.7">CTS#</text>
<text x="352.1" y="42.7">TNOW</text>
<text x="39.9" y="49.8">21</text>
<text x="39.9" y="53.3">23</text>
<text x="45.4" y="48">PE9</text>
<text x="45.4" y="51.5">PE10</text>
<text x="87.6" y="53.3">NC</text>
<text x="87.6" y="49.8">NC</text>
<text x="93.7" y="51.5">22</text>
<text x="93.7" y="48">20</text>
<text x="152.4" y="51">D- B7</text>
<text x="163.6" y="49.8">DP2</text>
<text x="163.6" y="53.3">DN2</text>
<text x="178.8" y="49.8">DN1</text>
<text x="179.3" y="53.3">DP1</text>
<text x="187.1" y="51.5">A6</text>
<text x="187.1" y="48">A7</text>
<text x="200" y="51">D+</text>
<text x="39.9" y="56.8">25</text>
<text x="45.4" y="55.1">SPI1_MISO</text>
<text x="45.4" y="58.6">SPI1_CLK</text>
<text x="74.1" y="56.8">SPI0_MOSI</text>
<text x="93.7" y="58.6">26</text>
<text x="93.7" y="55.1">24</text>
<text x="106.4" y="54.5">PC3_MOSI</text>
<text x="106.4" y="58">PC2_MISO</text>
<text x="157.9" y="55.1">B8</text>
<text x="157.9" y="58.6">B9</text>
<text x="163.6" y="56.8">SBU2</text>
<text x="179.2" y="56.8">CC1</text>
<text x="187.1" y="58.6">A4</text>
<text x="187.1" y="55.1">A5</text>
<text x="18.6" y="63.8">LCD_SDA</text>
<text x="19.1" y="60.3">LCD_SCL</text>
<text x="39.9" y="60.4">27</text>
<text x="39.9" y="63.9">29</text>
<text x="45.4" y="62.1">SPI1_MOSI</text>
<text x="45.4" y="65.7">SPI1_CS</text>
<text x="74.1" y="60.4">SPI0_MISO</text>
<text x="78.3" y="63.9">SPI0_CS</text>
<text x="93.7" y="65.7">30</text>
<text x="93.7" y="62.1">28</text>
<text x="106.4" y="65.1">PC0_CLK</text>
<text x="106.4" y="61.5">PC1_CS</text>
<text x="163.6" y="60.4">VBUS</text>
<text x="176.8" y="60.4">VBUS</text>
<text x="21.1" y="67.3">LCD_CS</text>
<text x="39.9" y="67.4">31</text>
<text x="39.9" y="70.9">33</text>
<text x="45.4" y="69.2">RESET</text>
<text x="76.6" y="67.4">SPI0_CLK</text>
<text x="87.6" y="70.9">NC</text>
<text x="93.7" y="69.2">32</text>
<text x="155.9" y="69.2">B12</text>
<text x="163.6" y="70.9">GND</text>
<text x="178.4" y="70.9">GND</text>
<text x="187.1" y="69.2">A1</text>
<text x="39.9" y="74.5">35</text>
<text x="39.9" y="78">37</text>
<text x="45.4" y="72.7">PD21</text>
<text x="45.4" y="76.2">PD19</text>
<text x="83.8" y="78">PD18</text>
<text x="83.8" y="74.5">PD20</text>
<text x="93.7" y="76.2">36</text>
<text x="93.7" y="72.7">34</text>
<text x="172.5" y="76.8" transform="rotate(-90 172.5 76.8)">0</text>
<text x="173.9" y="72.4" transform="rotate(-90 173.9 72.4)">0</text>
<text x="176" y="76.8" transform="rotate(-90 176 76.8)">0</text>
<text x="177.4" y="72.4" transform="rotate(-90 177.4 72.4)">0</text>
<text x="39.9" y="81.5">39</text>
<text x="45.4" y="79.8">PD17</text>
<text x="45.4" y="83.3">PD15</text>
<text x="83.8" y="81.5">PD16</text>
<text x="93.7" y="83.3">40</text>
<text x="93.7" y="79.8">38</text>
<text x="39.9" y="85.1">41</text>
<text x="39.9" y="88.6">43</text>
<text x="45.4" y="86.8">PD13</text>
<text x="83.8" y="88.6">PD12</text>
<text x="83.8" y="85.1">PD14</text>
<text x="93.7" y="86.8">42</text>
<text x="39.9" y="92.1">45</text>
<text x="39.9" y="95.6">47</text>
<text x="45.4" y="90.3">PD11</text>
<text x="45.4" y="93.9">PD9</text>
<text x="83.8" y="92.1">PD10</text>
<text x="85.8" y="95.6">PD8</text>
<text x="93.7" y="93.9">46</text>
<text x="93.7" y="90.3">44</text>
<text x="39.9" y="99.2">49</text>
<text x="45.4" y="97.4">PD7</text>
<text x="45.4" y="100.9">PD5</text>
<text x="85.8" y="99.2">PD6</text>
<text x="93.7" y="100.9">50</text>
<text x="93.7" y="97.4">48</text>
<text x="39.9" y="102.7">51</text>
<text x="39.9" y="106.2">53</text>
<text x="45.4" y="104.5">PD3</text>
<text x="45.4" y="108">PD1</text>
<text x="85.8" y="106.2">PD2</text>
<text x="85.8" y="102.7">PD4</text>
<text x="93.7" y="108">54</text>
<text x="93.7" y="104.5">52</text>
<text x="39.9" y="109.7">55</text>
<text x="39.9" y="113.3">57</text>
<text x="45.4" y="111.5">HPCOM</text>
<text x="85.8" y="109.7">PD0</text>
<text x="86.1" y="113.3">HPL</text>
<text x="93.7" y="111.5">56</text>
<text x="45.4" y="115">HPR</text>
<text x="80.2" y="116.8">MIC_IN</text>
<text x="93.7" y="115">58</text>
<text x="146" y="118.2">SDA</text>
<text x="155.2" y="116.8">3</text>
<text x="173.6" y="116.3">LCD_SDA</text>
<text x="173.6" y="119.8">LCD_SCL</text>
<text x="146.6" y="121.7">SCL</text>
<text x="148.4" y="125.3">RS</text>
<text x="155.2" y="120.3">4</text>
<text x="155.2" y="123.9">5</text>
<text x="173.6" y="123.3">LCD_DC</text>
<text x="39.9" y="130.9">67</text>
<text x="146.4" y="128.8">RES</text>
<text x="155.2" y="127.4">6</text>
<text x="155.2" y="130.9">7</text>
<text x="173.4" y="130.3">LCD_CS</text>
<text x="173.6" y="126.9">LCD_RST</text>
<text x="39.9" y="134.4">69</text>
<text x="39.9" y="138">71</text>
<text x="45.4" y="132.7">3V3</text>
<text x="45.4" y="136.2">3V3</text>
<text x="148.4" y="132.3">CS</text>
<text x="39.9" y="141.5">73</text>
<text x="45.4" y="139.7">NC</text>
<text x="45.4" y="143.3">5VIN</text>
<text x="39.9" y="145">75</text>
<text x="45.4" y="146.8">5VIN</text>
<text x="110.5" y="166.2">1</text>
<text x="123.8" y="166.2">2</text>
<text x="299.6" y="168">9</text>
<text x="322.8" y="168">8</text>
<text x="361.2" y="168">3</text>
<text x="377.6" y="164.4">5</text>
<text x="377.6" y="168">6</text>
<text x="297.6" y="171.5">10</text>
<text x="302.3" y="169.4">REXT</text>
<text x="302.3" y="172.9">DMU</text>
<text x="315" y="172.9">DM1</text>
<text x="315.7" y="169.4">DP1</text>
<text x="322.8" y="171.5">7</text>
<text x="361.2" y="171.5">2</text>
<text x="364.7" y="173.2">D-</text>
<text x="364.7" y="169.7">D+</text>
<text x="374.2" y="169.7">6</text>
<text x="374.2" y="173.2">7</text>
<text x="377.6" y="171.5">7</text>
<text x="271.6" y="175">USB_N</text>
<text x="272.2" y="178.5">USB_P</text>
<text x="297.6" y="175">11</text>
<text x="297.6" y="178.5">12</text>
<text x="302.3" y="176.4">DPU</text>
<text x="315" y="180">DM2</text>
<text x="315.7" y="176.4">DP2</text>
<text x="322.8" y="178.5">5</text>
<text x="322.8" y="175">6</text>
<text x="374.2" y="176.8">8</text>
<text x="377.6" y="175">8</text>
<text x="297.6" y="182.1">13</text>
<text x="297.6" y="185.6">14</text>
<text x="315.7" y="183.5">DP3</text>
<text x="322.8" y="185.6">3</text>
<text x="322.8" y="182.1">4</text>
<text x="297.6" y="189.1">15</text>
<text x="302.3" y="190.5">XIN</text>
<text x="315" y="187">DM3</text>
<text x="315.7" y="190.5">DP4</text>
<text x="322.8" y="189.1">2</text>
<text x="54.3" y="197.9">1</text>
<text x="95.4" y="197.9">16</text>
<text x="297.6" y="192.7">16</text>
<text x="302.3" y="194.1">XOUT</text>
<text x="315" y="194.1">DM4</text>
<text x="322.8" y="192.7">1</text>
<text x="361.2" y="197.9">3</text>
<text x="377.6" y="194.4">5</text>
<text x="377.6" y="197.9">6</text>
<text x="54.3" y="201.5">2</text>
<text x="59.5" y="199.7">RST</text>
<text x="59.5" y="203.2">ADC</text>
<text x="83.6" y="199.7">TXD0</text>
<text x="361.2" y="201.5">2</text>
<text x="364.7" y="203.2">D-</text>
<text x="364.7" y="199.7">D+</text>
<text x="374.2" y="199.7">6</text>
<text x="374.2" y="203.2">7</text>
<text x="377.6" y="201.5">7</text>
<text x="54.3" y="205">3</text>
<text x="54.3" y="208.5">4</text>
<text x="59.5" y="206.8">EN(CH-PD)</text>
<text x="86.3" y="206.8">IO5</text>
<text x="95.4" y="208.5">13</text>
<text x="95.4" y="205">14</text>
<text x="374.2" y="206.8">8</text>
<text x="377.6" y="205">8</text>
<text x="54.3" y="212.1">5</text>
<text x="54.3" y="215.6">6</text>
<text x="59.5" y="210.3">GPIO16</text>
<text x="59.5" y="213.8">GPIO14</text>
<text x="86.3" y="213.8">IO0</text>
<text x="86.3" y="210.3">IO4</text>
<text x="95.4" y="215.6">11</text>
<text x="95.4" y="212.1">12</text>
<text x="312.2" y="212.1">3</text>
<text x="45.5" y="218" transform="rotate(-90 45.5 218)">Esp_RST</text>
<text x="54.3" y="219.1">7</text>
<text x="59.5" y="217.3">GPIO12</text>
<text x="59.5" y="220.9">GPIO13</text>
<text x="84.3" y="220.9">IO15</text>
<text x="86.3" y="217.3">IO2</text>
<text x="95.4" y="219.1">10</text>
<text x="296.1" y="219.1">1</text>
<text x="84.9" y="224.4">GND</text>
<text x="95.4" y="222.6">9</text>
<text x="68.4" y="232.3" transform="rotate(-90 68.4 232.3)">CS0</text>
<text x="72" y="232.3" transform="rotate(-90 72 232.3)">MISO</text>
<text x="75.5" y="232.3" transform="rotate(-90 75.5 232.3)">IO9</text>
<text x="79" y="232.3" transform="rotate(-90 79 232.3)">IO10</text>
<text x="82.5" y="232.3" transform="rotate(-90 82.5 232.3)">MOSI</text>
<text x="86.1" y="232.3" transform="rotate(-90 86.1 232.3)">SCLK</text>
<text x="66.7" y="239.5" transform="rotate(-90 66.7 239.5)">17</text>
<text x="70.2" y="239.5" transform="rotate(-90 70.2 239.5)">18</text>
<text x="73.7" y="239.5" transform="rotate(-90 73.7 239.5)">19</text>
<text x="77.3" y="239.5" transform="rotate(-90 77.3 239.5)">20</text>
<text x="80.8" y="239.5" transform="rotate(-90 80.8 239.5)">21</text>
<text x="84.3" y="239.5" transform="rotate(-90 84.3 239.5)">22</text>
<text x="113.4" y="246.8">PC0_CLK</text>
<text x="79.9" y="257.3">PC1_CS</text>
<text x="83.5" y="252.1">ESP_int</text>
<text x="72.9" y="262.6">PC2_MISO</text>
<text x="164" y="261.4">1</text>
<text x="83.4" y="266.2">PC3_MOSI</text>
<text x="164" y="265">2</text>
<text x="164" y="268.5">3</text>
<text x="184.1" y="264.4">HPR</text>
<text x="184.2" y="268">HPL</text>
</g>
<g font-size="3.2" fill="#000080">
<text x="169.1" y="14.2">POWER/TTL</text>
<text x="341.9" y="21.3">U4</text>
<text x="348.3" y="21.4">CH340E</text>
<text x="61" y="26.6">SNAIL_CORE2</text>
<text x="64.9" y="26.6">U1</text>
<text x="251" y="26.6">R14</text>
<text x="258.3" y="26.6">470</text>
<text x="161.9" y="35.4">TYPE-C-31-M-12</text>
<text x="247.5" y="37.2">R18</text>
<text x="254.8" y="37.2">470</text>
<text x="236.2" y="60.1">U5</text>
<text x="255.8" y="65">10uF</text>
<text x="255.8" y="61.9">C23</text>
<text x="268.1" y="65">100nF</text>
<text x="268.1" y="61.9">C22</text>
<text x="321.7" y="76">R2</text>
<text x="332.3" y="76">R3</text>
<text x="342.9" y="76">R4</text>
<text x="353.5" y="76">R5</text>
<text x="359.3" y="77.7">SD1</text>
<text x="321.7" y="79.2">10K</text>
<text x="332.3" y="79.2">10K</text>
<text x="342.9" y="79.2">10K</text>
<text x="353.5" y="79.2">10K</text>
<text x="359.3" y="81.3">SD</text>
<text x="146.4" y="105.5">1.14IPS-TFT</text>
<text x="146.4" y="102.3">U2</text>
<text x="194.7" y="112.7">10K</text>
<text x="194.7" y="109.5">R1</text>
<text x="205.3" y="112.7">10K</text>
<text x="205.3" y="109.5">R6</text>
<text x="337.6" y="118.3">R7</text>
<text x="318.9" y="125.4">C4</text>
<text x="325.2" y="125.4">100nF</text>
<text x="337.6" y="121.5">10K</text>
<text x="188.4" y="131.3">C5</text>
<text x="188.4" y="134.4">4.7uF</text>
<text x="310.1" y="160.5">U8</text>
<text x="364.4" y="158.9">USB3</text>
<text x="372.4" y="160.6">USB-A</text>
<text x="285.4" y="165.5">2.2K</text>
<text x="285.4" y="162.3">R8</text>
<text x="310.1" y="163.7">FE8.1</text>
<text x="112" y="171.2">RSET</text>
<text x="251.9" y="169.5">C1 C2</text>
<text x="243.2" y="176.5">10uF</text>
<text x="258.2" y="176.5">100nF</text>
<text x="266" y="187.1">C3</text>
<text x="366.1" y="190.2">USB-A</text>
<text x="366.1" y="187">USB2</text>
<text x="21.7" y="197.7">R20</text>
<text x="34.1" y="197.7">10K</text>
<text x="69.2" y="192.4">ESP-12F</text>
<text x="257.3" y="194.2">10uF</text>
<text x="21.7" y="204.7">R21</text>
<text x="34.1" y="204.7">10K</text>
<text x="106.3" y="206.5">R22</text>
<text x="120.5" y="206.5">10K</text>
<text x="299.9" y="208.3">12MHz</text>
<text x="303.1" y="204.7">X1</text>
<text x="110.7" y="213.6">2G</text>
<text x="121.4" y="213.5">10K</text>
<text x="362.1" y="213.8">1uF</text>
<text x="362.1" y="210.6">C24</text>
<text x="37.6" y="227.7">C32</text>
<text x="109.1" y="222.4">15V</text>
<text x="121.4" y="222.4">10K</text>
<text x="292.8" y="227.7">C44</text>
<text x="329.8" y="227.7">C45</text>
<text x="49.9" y="229.4">C31</text>
<text x="292.8" y="230.8">15pF</text>
<text x="329.8" y="230.8">15pF</text>
<text x="36.8" y="234.7">10uF</text>
<text x="48.3" y="234.7">100nF</text>
<text x="184.1" y="245">22R</text>
<text x="184.1" y="241.8">R10</text>
<text x="108.3" y="255.9">R11</text>
<text x="157.7" y="257">CK3.5-20-1</text>
<text x="157.7" y="253.9">CN1</text>
<text x="185.7" y="252.4">C21</text>
<text x="186" y="255.9">104</text>
<text x="108.3" y="259.1">10K</text>
<text x="80.1" y="275.3">R9</text>
<text x="80.1" y="278.5">10K</text>
</g>
<g font-size="3.2">
<text x="332.9" y="33.9">3</text>
<text x="336.4" y="35.7">GND</text>
<text x="354.7" y="84.7">1</text>
<text x="354.7" y="88.2">2</text>
<text x="360.9" y="87">DAT2</text>
<text x="354.7" y="91.8">3</text>
<text x="354.7" y="95.3">4</text>
<text x="360.9" y="90.5">CD</text>
<text x="360.9" y="94.1">CMD</text>
<text x="354.7" y="98.8">5</text>
<text x="360.9" y="97.6">VDD</text>
<text x="360.9" y="101.1">CLK</text>
<text x="354.7" y="102.3">6</text>
<text x="354.7" y="105.9">7</text>
<text x="360.9" y="104.6">VSS</text>
<text x="354.7" y="109.4">8</text>
<text x="354.7" y="112.9">9</text>
<text x="360.9" y="108.2">DAT0</text>
<text x="360.9" y="111.7">DAT1</text>
<text x="353.1" y="116.5">10</text>
<text x="360.9" y="115.2">NC</text>
<text x="360.9" y="118.7">GND</text>
<text x="84.9" y="138">GND</text>
<text x="84.9" y="134.4">GND</text>
<text x="93.7" y="136.2">70</text>
<text x="93.7" y="132.7">68</text>
<text x="145.5" y="135.9">GND</text>
<text x="155.2" y="134.4">8</text>
<text x="84.9" y="141.5">GND</text>
<text x="93.7" y="143.3">74</text>
<text x="93.7" y="139.7">72</text>
<text x="84.9" y="145">GND</text>
<text x="144.3" y="146.4">LEDK</text>
<text x="155.2" y="145">11</text>
<text x="69.8" y="151.4" transform="rotate(-90 69.8 151.4)">GND</text>
<text x="145.5" y="153.5">GND</text>
<text x="155.2" y="152.1">13</text>
<text x="68.4" y="156.3" transform="rotate(-90 68.4 156.3)">78</text>
<text x="361.2" y="164.4">4</text>
<text x="364.7" y="166.2">GND 5</text>
<text x="302.3" y="187">VSS</text>
<text x="361.2" y="194.4">4</text>
<text x="364.7" y="196.2">GND 5</text>
<text x="83.3" y="203.2">RXD0</text>
<text x="95.4" y="201.5">15</text>
<text x="296.1" y="212.1">4</text>
<text x="312.2" y="219.1">2</text>
</g>
<g font-size="3.2" fill="#f00">
<text x="355.5" y="39.2">VCC</text>
<text x="363.5" y="37.4">7</text>
<text x="146.2" y="142.9">VCC</text>
<text x="155.2" y="141.5">10</text>
<text x="144.4" y="150">LEDA</text>
<text x="155.2" y="148.6">12</text>
<text x="302.3" y="180">VDD5</text>
<text x="361.2" y="175">1</text>
<text x="364.7" y="176.8">VCC</text>
<text x="302.3" y="183.5">VD33F</text>
<text x="361.2" y="205">1</text>
<text x="364.7" y="206.8">VCC</text>
<text x="54.3" y="222.6">8</text>
<text x="59.5" y="224.4">VCC</text>
</g>
<g font-size="3.2" fill="#666">
<text x="148.2" y="111.2">NC</text>
<text x="155.2" y="109.7">1</text>
<text x="155.2" y="113.3">2</text>
<text x="148.2" y="114.7">NC</text>
<text x="155.2" y="138">9</text>
<text x="148.2" y="139.4">NC</text>
</g>
</svg>
